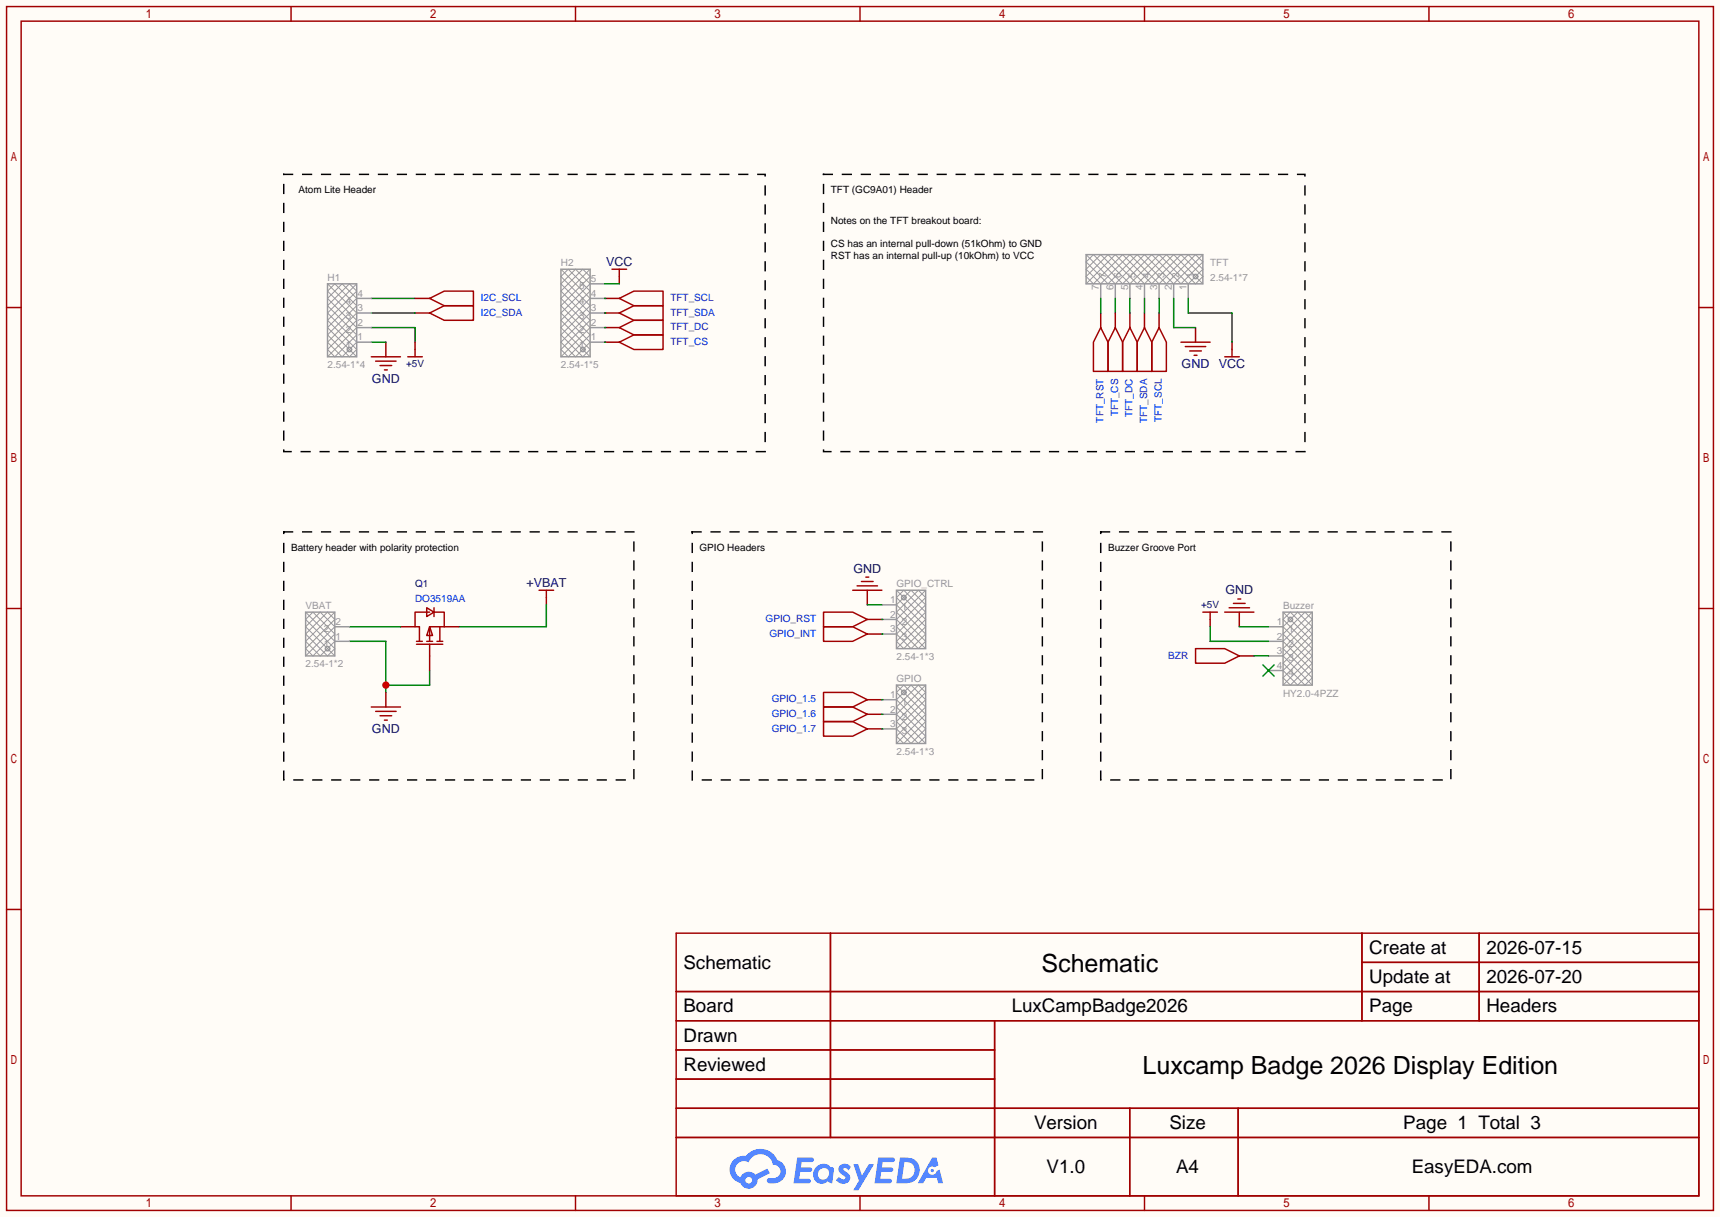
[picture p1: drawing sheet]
<svg xmlns="http://www.w3.org/2000/svg" width="299mm" height="212mm" viewBox="0 0 299 212" stroke-linecap="round" stroke-linejoin="round" font-family="sans-serif">
<path d="M0 0h299.5v211.8h-299.5z" fill="#fffcf7"/>
<g fill="none" stroke="#a10000" stroke-width=".25">
<path d="M1.1 1.1h297.2v209.6h-297.2zM3.7 3.7h292.1v204.5h-292.1zM50.7 1.1v2.6M100.2 1.1v2.6M149.7 1.1v2.6M199.3 1.1v2.6M248.8 1.1v2.6M1.1 53.5h2.6M295.8 53.5h2.5M1.1 105.9h2.6M295.8 105.9h2.5M1.1 158.3h2.6"/>
<path d="M295.8 158.3h2.5M117.7 162.4h178.1v45.8h-178.1zM117.7 172.6h178.1M117.7 177.7h178.1M144.6 162.4v35.6M173.2 177.7v30.5M237.1 162.4v15.3M237.1 167.5h58.7M257.5 162.4v15.3M117.7 182.8h55.5M117.7 192.9h178.1M117.7 187.8h55.5"/>
<path d="M117.7 198h178.1M196.7 192.9v15.3M215.6 192.9v15.3M50.7 208.2v2.5M100.2 208.2v2.5M149.7 208.2v2.5M199.3 208.2v2.5M248.8 208.2v2.5"/>
</g>
<g fill="#5487ff">
<path d="M146.3 202.8a1.3 1.3 0 0 1 1.8 .3l-.4 .6a.54 .54 0 0 0-.9-.2l.1 .2a1.58 1.58 0 0 1 1.1 1.6 1.43 1.43 0 0 1-2.5 .1l.6-.6a.64 .64 0 0 0 .5 .5 .64 .64 0 0 0 .6-.3l-.1-.2a1.6 1.6 0 0 1-1.1-1.6z"/>
<path d="M148.6 202.7h.8l.7 1.9 1.2-1.9h.9l-2.7 4.5h-.9l.9-1.7z"/>
<path d="M138.8 201.5h1.6a1.31 1.31 0 0 1 1.3 .2 .4 .4 0 0 1-.4 .6h-1.7l-.2 .9h1.7a.4 .4 0 0 1 .3 .4 .4 .4 0 0 1-.4 .4h-1.7l-.1 1.2h.8a1.23 1.23 0 0 1 1.1 .2 .39 .39 0 0 1-.3 .6h-2.6z"/>
<path d="M152.9 201.5h1.6a1.32 1.32 0 0 1 1.3 .2 .39 .39 0 0 1-.4 .6h-1.7l-.2 .9h1.7a.4 .4 0 0 1 .3 .4 .4 .4 0 0 1-.4 .4h-1.7l-.1 1.2h.8a1.23 1.23 0 0 1 1.1 .2 .39 .39 0 0 1-.3 .6h-2.6z"/>
<path d="M162.3 201.5h.7l.4 1.3-.7 .4a.75 .75 0 0 0-1.1 .3 .75 .75 0 0 0 .5 1 .75 .75 0 0 0 1-.6l.5-.3 .6 2.4h-.8l-.3-1h-1.8l-.6 1h-.9z"/>
<path d="M156.7 201.5l-.6 4.5h1.4a2.27 2.27 0 0 0 2.6-2.3 2.27 2.27 0 0 0-2.7-2.2zM157.5 202.3a1.5 1.5 0 0 1 1.8 1.5 1.5 1.5 0 0 1-2 1.4h-.2z"/>
<path d="M142.1 203.1a1.62 1.62 0 0 0-.4 2.1 1.62 1.62 0 0 0 2.1 .7l.3-.3 .4 .3 .4 .1 .3-2.5-.2-.3h-.4a1.58 1.58 0 0 0-2.5-.1zM142.7 203.6a.96 .96 0 0 1 1.5 0 .96 .96 0 0 1-.2 1.5 .95 .95 0 0 1-1.4-.1 .95 .95 0 0 1 .1-1.4z"/>
<path d="M127.8 201.9a2.37 2.37 0 0 0 1.1 4 1.54 1.54 0 0 0 1.8 1 1.54 1.54 0 0 0 1.2-1.6l2.2-1.1-.5-.8-2.1 1.1a1.57 1.57 0 0 0-2.6 .4 1.5 1.5 0 0 1-.7-2.1 1.5 1.5 0 0 1 2.1-.5 2.23 2.23 0 0 1 2.3-1.4 2.23 2.23 0 0 1 2 1.8 1.16 1.16 0 0 1 1.3 1.1 1.16 1.16 0 0 1-1.1 1.3h-.7a.47 .47 0 0 0-.6 .3 .47 .47 0 0 0 .5 .6 2.23 2.23 0 0 0 2.2-.7 2.23 2.23 0 0 0 .4-2.3 2.16 2.16 0 0 0-1.3-1.1 3.2 3.2 0 0 0-5.4-.7l-1.1 .1zM129.8 205.4a.58 .58 0 0 1 1.1 0 .58 .58 0 0 1-1.1 0z"/>
<circle cx="162.3" cy="203.8" r=".28"/>
</g>
<g fill="none" stroke="#999" stroke-width=".25">
<path d="M97.7 46.9h5v15.2h-5zM102.7 49.4h2.6M102.7 51.9h2.6M102.7 54.5h2.6M102.7 57h2.6M102.7 59.6h2.6M189.1 44.3h20.3v5.1h-20.3zM191.6 49.4v2.5M194.2 49.4v2.5M196.7 49.4v2.5M199.3 49.4v2.5M201.8 49.4v2.5"/>
<path d="M204.3 49.4v2.5M206.9 49.4v2.5"/>
<circle cx="208.2" cy="48.1" r=".38"/>
<circle cx="101.5" cy="60.8" r=".38"/>
</g>
<g fill="none" stroke="#999" stroke-width=".17">
<path d="M97.7 48.1l1.2-1.2 3.8 3.8-5 5.1 5 5-1.2 1.3-3.8-3.8 5-5.1zM97.7 49.4l2.5-2.5 2.5 2.5-5 5.1 5 5.1-2.5 2.5-2.5-2.5 5-5.1zM97.7 50.7l3.8-3.8 1.2 1.2-5 5.1 5 5.1-3.8 3.8-1.2-1.3 5-5zM97.7 46.9l5 5-5 5.1 5 5.1M102.7 46.9l-5 5 5 5.1-5 5.1M189.1 45.6l1.3-1.3 5.1 5.1 5-5.1 5.1 5.1 3.8-3.8-1.2-1.3-5.1 5.1-5.1-5.1-5.1 5.1zM189.1 46.9l2.5 2.5 5.1-5.1 5.1 5.1 5.1-5.1 2.5 2.6-2.5 2.5-5.1-5.1-5.1 5.1-5.1-5.1zM189.1 48.1l3.8-3.8 5.1 5.1 5.1-5.1 5.1 5.1 1.2-1.3-3.8-3.8-5.1 5.1-5-5.1-5.1 5.1zM189.1 49.4l5.1-5.1 5.1 5.1 5-5.1 5.1 5.1M189.1 44.3l5.1 5.1 5.1-5.1 5 5.1 5.1-5.1M208.3 47.8l.2 .2M208.5 48.3l-.2 .2"/>
<path d="M101.6 60.5l.2 .2M101.8 61l-.2 .2"/>
</g>
<path d="M72.3 54.5h2.5M72.3 51.9h2.5M105.3 57h2.5M105.3 59.6h2.5M105.3 54.5h2.5M105.3 51.9h2.5M191.6 54.5v2.5M194.2 54.5v2.5M196.7 54.5v2.5M199.3 54.5v2.5M201.8 54.5v2.5M95.1 104v1.3" fill="none" stroke="#870000" stroke-width=".25"/>
<g fill="none" stroke="#a10000" stroke-width=".25">
<path d="M74.8 54.5l2.5-1.3h5.1v2.6h-5.1zM74.8 51.9l2.5-1.2h5.1v2.5h-5.1zM107.8 57l2.6-1.2h5v2.5h-5zM107.8 59.6l2.6-1.3h5v2.5h-5zM107.8 54.5l2.6-1.3h5v2.6h-5zM107.8 51.9l2.6-1.2h5v2.5h-5zM191.6 57l1.3 2.6v5h-2.5v-5zM194.2 57l1.3 2.6v5h-2.6v-5zM196.7 57l1.3 2.6v5h-2.5v-5zM199.3 57l1.2 2.6v5h-2.5v-5zM201.8 57l1.3 2.6v5h-2.6v-5zM93.9 102.7h2.5"/>
<path d="M95.1 102.7v1.3"/>
</g>
<path d="M64.6 54.5h7.7M64.6 51.9h7.7M194.2 51.9v2.6M196.7 51.9v2.6M199.3 51.9v2.6M201.8 51.9v2.6M60.8 111.6h6.4v8.9M74.8 116.7v2.6h-7.6" fill="none" stroke="#008700" stroke-width=".25"/>
<circle cx="67.2" cy="119.3" r=".63" fill="#c00"/>
<g fill="none" stroke="#008700" stroke-width=".25">
<path d="M64.6 57h7.7v2.6M64.6 59.6h2.6M105.3 54.5h.1M105.3 51.9h.1M105.3 59.6h.1M105.3 57h.1M105.3 49.4h2.5M191.6 51.9v2.6M204.3 51.9v5.1h3.9M206.9 51.9v2.6h7.6v5.1M60.8 109.1h8.9M95.1 105.3v3.8h-15.2"/>
<path d="M151 105.3h2.5M153.5 107.8h.1M153.5 110.4h.1M210.7 109.1v2.5h10.2M215.8 109.1h5.1M218.3 114.2h2.6M153.5 126.9h.1M153.5 121.8h.1M153.5 124.3h.1"/>
</g>
<g fill="none" stroke="#870000" stroke-width=".25">
<path d="M67.2 59.6v2.5M72.3 59.6v1.2M107.8 48.1v1.3M208.2 57v2.6M214.5 59.6v1.2M69.7 109.1h2.6M74.8 114.2v2.5M77.3 109.1h2.6M151 107.8h2.5M151 110.4h2.5M151 102.7v2.6M210.7 107.8v1.3"/>
<path d="M215.8 106.6v2.5M215.8 114.2h2.5M67.2 120.5v2.6M151 124.3h2.5M151 121.8h2.5M151 126.9h2.5"/>
</g>
<g fill="none" stroke="#a10000" stroke-width=".25">
<path d="M106.6 46.9h2.5M107.8 46.9v1.2M205.6 59.6h5.1M64.6 62.1h5.1M65.4 62.9h3.6M66.2 63.6h2M66.9 64.4h.5M71 62.1h2.5M72.3 60.8v1.3M206.4 60.3h3.5M207.1 61.1h2.1M207.9 61.8h.5"/>
<path d="M213.2 62.1h2.6M214.5 60.8v1.3M72.5 112.1h4.6M72.5 111.6h1M74.3 105.8l1.3 .8-1.3 .7zM74.3 111.6h1M74.8 109.1l.5 1.5h-1zM74.8 106.6h-2.5v2.5h.7v2.5M74.8 112.1v2.1M75.3 106.6h2v2.5h-2.5v2.5M75.6 105.8v1.5M76.1 111.6h1"/>
<path d="M76.6 109.1v2.5M143.4 106.6h5.1l2.5 1.2-2.5 1.3h-5.1zM143.4 109.1h5.1l2.5 1.3-2.5 1.2h-5.1zM148.5 102.7h5M149.2 102h3.6M150 101.2h2M150.7 100.5h.6M208.2 112.9h5l2.6 1.3-2.6 1.2h-5zM209.4 106.6h2.6M210.7 106.6v1.2M213.2 106.6h5.1M214 105.8h3.6"/>
<path d="M214.8 105h2M215.5 104.3h.5M64.6 123.1h5.1M65.4 123.8h3.6M66.2 124.6h2M66.9 125.3h.5M143.4 123.1h5.1l2.5 1.2-2.5 1.3h-5.1zM143.4 120.5h5.1l2.5 1.3-2.5 1.3h-5.1zM143.4 125.6h5.1l2.5 1.3-2.5 1.2h-5.1z"/>
</g>
<path d="M49.4 30.4h83.8v48.2h-83.8zM143.4 30.4h83.8v48.2h-83.8zM49.4 92.6h61v43.2h-61zM120.5 92.6h61v43.2h-61zM191.6 92.6h61v43.2h-61z" fill="none" stroke="#000" stroke-width=".25" stroke-dasharray="1.5 1.8"/>
<g fill="none" stroke="#999" stroke-width=".17">
<path d="M57 50.7l1.3-1.3 3.8 3.8-5.1 5.1 3.8 3.8 1.3-1.3-5.1-5 5.1-5.1-1.3-1.3-3.8 3.8 5.1 5.1-3.8 3.8-1.3-1.3 5.1-5zM57 49.4l5.1 5.1-5.1 5.1 2.6 2.5 2.5-2.5-5.1-5.1 5.1-5.1M57 62.1l5.1-5.1-5.1-5.1 2.6-2.5 2.5 2.5-5.1 5.1 5.1 5.1M61 60.5l.2 .2M61.2 61l-.2 .2M53.2 114.2l5.1-5.1-2.5-2.5-2.6 2.5 5.1 5.1M53.2 106.6l5.1 5-2.5 2.6-2.6-2.6 5.1-5M54.5 106.6l-1.3 1.2 5.1 5.1-1.3 1.3-3.8-3.8 3.8-3.8 1.3 1.2-5.1 5.1 1.3 1.3 3.8-3.8zM57.2 112.6l.2 .1M57.4 113.1l-.2 .1M156.1 104l5.1 5.1-3.8 3.8-1.3-1.3 5.1-5-3.8-3.9zM156.1 105.3l5.1 5.1-2.6 2.5-2.5-2.5 5.1-5.1-2.6-2.6z"/>
<path d="M156.1 102.7l5.1 5.1-5.1 5.1M156.1 119.3l5.1 5-5.1 5.1M157.4 119.3l-1.3 1.2 5.1 5.1-3.8 3.8-1.3-1.3 5.1-5zM157.5 103.7l.2 .1M157.7 104.2l-.2 .2M159.9 102.7l-3.8 3.9 5.1 5-1.3 1.3-3.8-3.8 5.1-5.1zM159.9 119.3l1.3 1.2-5.1 5.1 3.8 3.8 1.3-1.3-5.1-5zM161.2 102.7l-5.1 5.1 5.1 5.1M161.2 119.3l-5.1 5 5.1 5.1M223.4 107.8l1.3-1.2 3.8 3.8-5.1 5 3.8 3.9 1.3-1.3-5.1-5.1 5.1-5.1-1.3-1.2-3.8 3.8 5.1 5-3.8 3.9-1.3-1.3 5.1-5.1zM223.4 119.3l5.1-5.1-5.1-5.1 2.5-2.5 2.6 2.5-5.1 5.1 5.1 5.1M223.4 106.6l5.1 5-5.1 5.1 2.5 2.6 2.6-2.6-5.1-5.1 5.1-5"/>
<path d="M224.8 107.5l.2 .2M225 108l-.2 .2M156.1 121.8l5.1 5.1-2.6 2.5-2.5-2.5 5.1-5.1-2.6-2.5zM157.5 120.2l.2 .2M157.7 120.7l-.2 .2"/>
</g>
<g fill="none" stroke="#999" stroke-width=".25">
<path d="M57 49.4h5.1v12.7h-5.1zM62.1 59.6h2.5M62.1 57h2.5M62.1 54.5h2.5M62.1 51.9h2.5M53.2 106.6h5.1v7.6h-5.1zM58.3 111.6h2.5M58.3 109.1h2.5M153.5 105.3h2.6M153.5 107.8h2.6M153.5 110.4h2.6M156.1 102.7h5.1v10.2h-5.1z"/>
<path d="M156.1 119.3h5.1v10.1h-5.1zM220.9 111.6h2.5M220.9 109.1h2.5M220.9 114.2h2.5M220.9 116.7h2.5M223.4 106.6h5.1v12.7h-5.1zM153.5 121.8h2.6M153.5 124.3h2.6M153.5 126.9h2.6"/>
<circle cx="60.8" cy="60.8" r=".38"/>
<circle cx="57" cy="112.9" r=".38"/>
<circle cx="157.4" cy="104" r=".38"/>
<circle cx="224.7" cy="107.8" r=".38"/>
<circle cx="157.4" cy="120.5" r=".38"/>
</g>
<path d="M219.8 115.7l2.1 2M221.9 115.7l-2.1 2" fill="none" stroke="#3c3" stroke-width=".25"/>
<g font-size="4.4">
<text x="181.3" y="169.1">Schematic</text>
<text x="198.9" y="186.9">Luxcamp Badge 2026 Display Edition</text>
</g>
<g font-size="3.3">
<text x="238.4" y="166.1">Create at</text>
<text x="258.8" y="166.1">2026-07-15</text>
<text x="119" y="168.6">Schematic</text>
<text x="238.4" y="171.1">Update at</text>
<text x="258.8" y="171.1">2026-07-20</text>
<text x="119" y="176.2">Board</text>
<text x="176.2" y="176.2">LuxCampBadge2026</text>
<text x="238.4" y="176.2">Page</text>
<text x="258.8" y="176.2">Headers</text>
<text x="119" y="181.3">Drawn</text>
<text x="119" y="186.4">Reviewed</text>
<text x="180" y="196.5">Version</text>
<text x="203.6" y="196.5">Size</text>
<text x="244.3" y="196.5">Page 1 Total 3</text>
<text x="182.2" y="204.2">V1.0</text>
<text x="204.8" y="204.2">A4</text>
<text x="245.8" y="204.2">EasyEDA.com</text>
</g>
<g font-size="2.2" fill="#000080">
<text x="105.5" y="46.3">VCC</text>
<text x="205.7" y="64.1">GND</text>
<text x="212.2" y="64.1">VCC</text>
<text x="64.8" y="66.6">GND</text>
<text x="148.6" y="99.7">GND</text>
<text x="91.6" y="102.2">+VBAT</text>
<text x="213.4" y="103.5">GND</text>
<text x="64.8" y="127.6">GND</text>
</g>
<g font-size="1.7">
<text x="51.9" y="33.6">Atom Lite Header</text>
<text x="144.7" y="33.6">TFT (GC9A01) Header</text>
<text x="144.7" y="39">Notes on the TFT breakout board:</text>
<text x="144.7" y="43">CS has an internal pull-down (51kOhm) to GND</text>
<text x="144.7" y="45">RST has an internal pull-up (10kOhm) to VCC</text>
<text x="50.7" y="95.8">Battery header with polarity protection</text>
<text x="121.8" y="95.8">GPIO Headers</text>
<text x="192.9" y="95.8">Buzzer Groove Port</text>
</g>
<g font-size="1.7" fill="#999">
<text x="97.7" y="46.3">H2</text>
<text x="210.7" y="46.3">TFT</text>
<text x="57" y="48.9">H1</text>
<text x="60.2" y="52.9">4</text>
<text x="62.2" y="51.6">4</text>
<text x="100.8" y="50.4">5</text>
<text x="100.8" y="52.9">4</text>
<text x="102.9" y="49.1">5</text>
<text x="102.9" y="51.6">4</text>
<text x="191.3" y="50.5" transform="rotate(-90 191.3 50.5)">7</text>
<text x="192.6" y="48.5" transform="rotate(-90 192.6 48.5)">7</text>
<text x="193.9" y="50.5" transform="rotate(-90 193.9 50.5)">6</text>
<text x="195.1" y="48.5" transform="rotate(-90 195.1 48.5)">6</text>
<text x="196.4" y="50.5" transform="rotate(-90 196.4 50.5)">5</text>
<text x="197.7" y="48.5" transform="rotate(-90 197.7 48.5)">5</text>
<text x="199" y="50.5" transform="rotate(-90 199 50.5)">4</text>
<text x="200.2" y="48.5" transform="rotate(-90 200.2 48.5)">4</text>
<text x="201.5" y="50.5" transform="rotate(-90 201.5 50.5)">3</text>
<text x="202.8" y="48.5" transform="rotate(-90 202.8 48.5)">3</text>
<text x="204" y="50.5" transform="rotate(-90 204 50.5)">2</text>
<text x="205.3" y="48.5" transform="rotate(-90 205.3 48.5)">2</text>
<text x="206.6" y="50.5" transform="rotate(-90 206.6 50.5)">1</text>
<text x="207.8" y="48.5" transform="rotate(-90 207.8 48.5)">1</text>
<text x="210.7" y="48.9">2.54-1*7</text>
<text x="60.2" y="58">2</text>
<text x="60.2" y="55.4">3</text>
<text x="62.2" y="59.3">1</text>
<text x="62.2" y="56.7">2</text>
<text x="62.2" y="54.2">3</text>
<text x="100.8" y="55.4">3</text>
<text x="100.8" y="58">2</text>
<text x="102.9" y="54.2">3</text>
<text x="102.9" y="56.7">2</text>
<text x="102.9" y="59.3">1</text>
<text x="57" y="64.1">2.54-1*4</text>
<text x="60.2" y="60.5">1</text>
<text x="97.7" y="64.1">2.54-1*5</text>
<text x="100.8" y="60.5">1</text>
<text x="53.2" y="106">VBAT</text>
<text x="155" y="105">1</text>
<text x="155" y="107.5">2</text>
<text x="156.1" y="102.2">GPIO_CTRL</text>
<text x="157" y="106.2">1</text>
<text x="223.4" y="106">Buzzer</text>
<text x="56.4" y="112.6">1</text>
<text x="56.4" y="110.1">2</text>
<text x="58.4" y="111.3">1</text>
<text x="58.4" y="108.8">2</text>
<text x="155" y="110.1">3</text>
<text x="157" y="108.8">2</text>
<text x="157" y="111.3">3</text>
<text x="222.3" y="108.8">1</text>
<text x="222.3" y="111.3">2</text>
<text x="222.3" y="113.9">3</text>
<text x="224.3" y="110.1">1</text>
<text x="224.3" y="112.6">2</text>
<text x="53.2" y="116.2">2.54-1*2</text>
<text x="156.1" y="114.9">2.54-1*3</text>
<text x="156.1" y="118.7">GPIO</text>
<text x="222.3" y="116.4">4</text>
<text x="224.3" y="115.1">3</text>
<text x="224.3" y="117.7">4</text>
<text x="155" y="121.5">1</text>
<text x="155" y="124">2</text>
<text x="157" y="122.8">1</text>
<text x="157" y="125.3">2</text>
<text x="223.4" y="121.2">HY2.0-4PZZ</text>
<text x="155" y="126.6">3</text>
<text x="156.1" y="131.4">2.54-1*3</text>
<text x="157" y="127.8">3</text>
</g>
<g font-size="1.7" fill="#00f">
<text x="83.7" y="52.4">I2C_SCL</text>
<text x="116.7" y="52.4">TFT_SCL</text>
<text x="83.7" y="55">I2C_SDA</text>
<text x="116.7" y="57.5">TFT_DC</text>
<text x="116.7" y="55">TFT_SDA</text>
<text x="116.7" y="60">TFT_CS</text>
<text x="192.1" y="73.6" transform="rotate(-90 192.1 73.6)">TFT_RST</text>
<text x="194.7" y="72.5" transform="rotate(-90 194.7 72.5)">TFT_CS</text>
<text x="197.2" y="72.6" transform="rotate(-90 197.2 72.6)">TFT_DC</text>
<text x="199.7" y="73.7" transform="rotate(-90 199.7 73.7)">TFT_SDA</text>
<text x="202.3" y="73.5" transform="rotate(-90 202.3 73.5)">TFT_SCL</text>
<text x="72.3" y="104.7">DO3519AA</text>
<text x="133.3" y="108.3">GPIO_RST</text>
<text x="134" y="110.8">GPIO_INT</text>
<text x="203.4" y="114.6">BZR</text>
<text x="134.4" y="124.8">GPIO_1.6</text>
<text x="134.4" y="122.3">GPIO_1.5</text>
<text x="134.4" y="127.3">GPIO_1.7</text>
</g>
<g font-size="1.7" fill="#000080">
<text x="70.7" y="63.8">+5V</text>
<text x="72.3" y="102.2">Q1</text>
<text x="209.1" y="105.8">+5V</text>
</g>
</svg>
